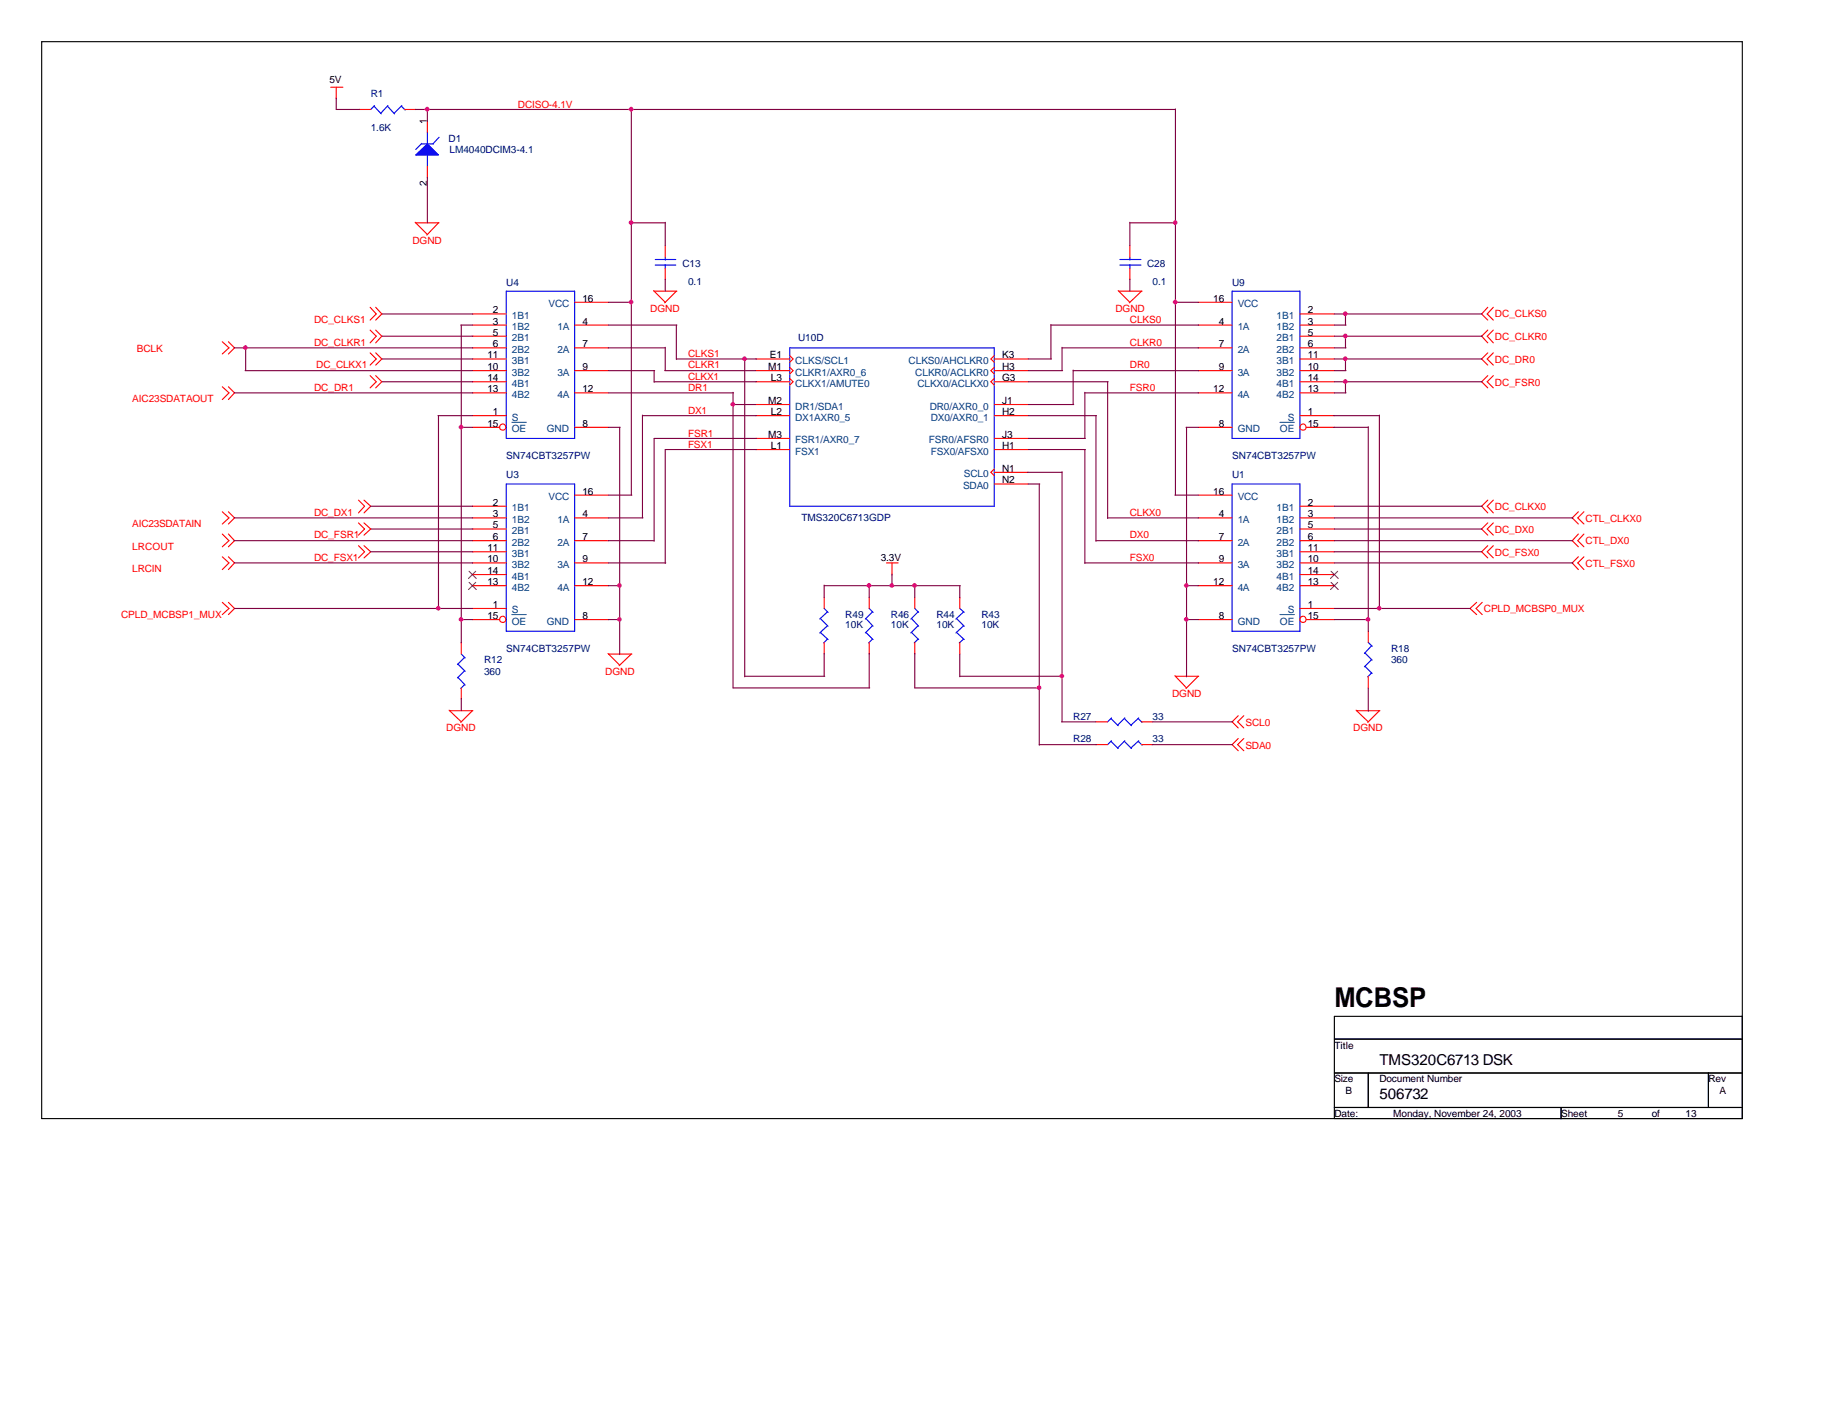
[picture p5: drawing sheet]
<svg xmlns="http://www.w3.org/2000/svg" width="279mm" height="216mm" viewBox="0 0 279 216" stroke-linecap="round" stroke-linejoin="round" font-family="sans-serif">
<path d="M6.3 6.3h259.1v164.1h-259.1zM203.3 158.3h62.1M265.4 154.9h-62.1v15.5M203.3 163.5h62.1M203.3 168.7h62.1M208.4 163.5v5.2M237.8 168.7v1.7M260.3 163.5v5.2" fill="none" stroke="#000" stroke-width=".17"/>
<g fill="none" stroke="#f00" stroke-width=".17">
<path d="M50.4 13.3h1.8M51.2 13.3v1.8M54.7 16.7h1.8M61.6 16.7h1.7M65.1 18.5v1.7M63.2 33.9l1.9 1.8M63.3 34h3.6M65.1 25.3v1.8M66.8 34l-1.8 1.8M101.3 37.4v1.8M172.1 37.4v1.8M33.9 58.9l1 1-1 1"/>
<path d="M33.9 52.1l1 .9-1 .9M34.8 58.9l.9 1-.9 1M34.8 52.1l.9 .9-.9 .9M56.4 46.8l.9 1-.9 1M56.4 50.3l.9 .9-.9 1M56.4 53.8l.9 .9-.9 .9M56.4 57.2l.9 1-.9 .9M57.2 46.8l1 1-1 1M57.2 50.3l1 .9-1 1M57.2 53.8l1 .9-1 .9M57.2 57.2l1 1-1 .9M72 49.5h5.1"/>
<path d="M72 58.2h5.1M72 53h5.1M72 54.7h5.1M72 56.5h5.1M72 59.9h5.1M72 47.8h5.1M72 51.2h5.1M87.5 49.5h5.2M87.5 53h5.2M87.5 56.5h5.2M87.5 59.9h5.2M87.5 46.1h5.2"/>
<path d="M99.6 44.3l1.7 1.8M99.7 44.4h3.4M101.3 40.9v1.7M103 44.4l-1.7 1.7M115.1 58.2h5.2M115.1 54.7h5.2M115.1 56.5h5.2M120.3 54.2l.5 .5-.5 .5M120.3 56l.5 .5-.5 .5M120.3 57.7l.5 .5-.5 .5M151.5 58.2h5.1M151.5 54.7h5.1"/>
<path d="M151.5 56.5h5.1M151.5 54.2l-.5 .5 .5 .5M151.5 56l-.5 .5 .5 .5M151.5 57.7l-.5 .5 .5 .5M170.3 44.3l1.8 1.8M170.4 44.4h3.6M172.1 40.9v1.7M173.9 44.4l-1.9 1.7M182.5 49.5h5.2M182.5 53h5.2M182.5 56.5h5.2M182.5 59.9h5.2"/>
<path d="M182.5 46.1h5.2M198 49.5h5.3M198 58.2h5.3M198 53h5.3M198 54.7h5.3M198 56.5h5.3M198 59.9h5.3M198 47.8h5.3M198 51.2h5.3M226.7 53.8l-1 .9 1 .9M226.7 50.3l-1 .9 1 1M226.7 46.8l-1 1 1 1"/>
<path d="M226.7 57.2l-1 1 1 .9M227.5 53.8l-.9 .9 .9 .9M227.5 50.3l-.9 .9 .9 1M227.5 46.8l-.9 1 .9 1M227.5 57.2l-.9 1 .9 .9M33.9 78l1 .9-1 .9M34.8 78l.9 .9-.9 .9M54.6 79.7l.9 .9-.9 .9M54.6 76.2l.9 .9-.9 1M55.5 79.7l1 .9-1 .9M55.5 76.2l1 .9-1 1M72 63.3h5.1"/>
<path d="M72 65.1h4.1M72 78.9h5.1M72 77.1h5.1M87.5 65.1h5.2M87.5 78.9h5.2M87.5 75.4h5.2M115.1 63.3h5.2M115.1 61.6h5.2M115.1 66.8h5.2M115.1 68.5h5.2M151.5 63.3h5.1M151.5 61.6h5.1"/>
<path d="M151.5 66.8h5.1M151.5 68.5h5.1M151.5 71.5l-.5 .5 .5 .5M151.5 72h5.1M151.5 73.7h5.1M182.5 65.1h5.2M182.5 78.9h5.2M182.5 75.4h5.2M198 63.3h5.3M198 78.9h5.3M198 77.1h5.3M199.1 65.1h4.2"/>
<path d="M226.7 76.2l-1 .9 1 1M226.7 79.7l-1 .9 1 .9M227.5 76.2l-.9 .9 .9 1M227.5 79.7l-.9 .9 .9 .9M240.5 78l-1 .9 1 .9M241.3 78l-.9 .9 .9 .9M33.9 84.8l1 1-1 1M33.9 81.4l1 1-1 .9M33.9 91.8l1 .9-1 .9M34.8 84.8l.9 1-.9 1M34.8 81.4l.9 1-.9 .9M34.8 91.8l.9 .9-.9 .9"/>
<path d="M54.6 83.1l.9 1-.9 .9M55.5 83.1l1 1-1 .9M70.3 97.9v1.8M72 85.8h5.1M72 87.5h5.1M72 82.4h5.1M72 84.1h5.1M72 89.2h5.1M72 92.7h5.1M72 94.4h4.1M72 80.6h5.1M87.5 85.8h5.2"/>
<path d="M87.5 82.4h5.2M87.5 89.2h5.2M87.5 94.4h5.2M92.6 99.6l1.8 1.7M92.7 99.7h3.6M96.2 99.7l-1.9 1.7M125.6 91v1.7M125.6 97.9v1.8M132.4 91v1.7M132.4 97.9v1.8M135 85.8h1.8M135.9 85.8v1.8"/>
<path d="M139.4 91v1.7M139.4 97.9v1.8M146.2 91v1.7M146.2 97.9v1.8M182.5 85.8h5.2M182.5 82.4h5.2M182.5 89.2h5.2M182.5 94.4h5.2M198 85.8h5.3M198 87.5h5.3M198 82.4h5.3M198 84.1h5.3"/>
<path d="M198 89.2h5.3M198 92.7h5.3M198 80.6h5.3M199.1 94.4h4.2M208.4 96.2v1.7M225 91.8l-1.1 .9 1.1 .9M225.8 91.8l-.9 .9 .9 .9M226.7 83.1l-1 1 1 .9M227.5 83.1l-.9 1 .9 .9M240.5 84.8l-1 1 1 1M240.5 81.4l-1 1 1 .9M241.3 84.8l-.9 1 .9 1"/>
<path d="M241.3 81.4l-.9 1 .9 .9M68.4 108.2l1.9 1.8M68.5 108.3h3.6M70.3 104.8v1.7M72 108.3l-1.8 1.8M167 110h1.7M167 113.5h1.7M173.9 110h1.7M173.9 113.5h1.7M179 103l1.8 1.8M179.1 103h3.5M182.5 103l-1.8 1.9"/>
<path d="M188.6 109.1l-.9 .9 .9 .9M188.6 112.5l-.9 1 .9 .9M189.5 109.1l-.9 .9 .9 .9M189.5 112.5l-.9 1 .9 .9M206.6 108.2l1.8 1.8M206.7 108.3h3.5M208.4 103v1.8M210.1 108.3l-1.7 1.8"/>
<circle cx="76.6" cy="65.1" r=".47"/>
<circle cx="198.5" cy="65.1" r=".47"/>
<circle cx="76.6" cy="94.4" r=".47"/>
<circle cx="198.5" cy="94.4" r=".47"/>
</g>
<g fill="none" stroke="#00f" stroke-width=".17">
<path d="M57 16.2l1.1 1.2M57.1 16.1l-.6 .6M59 16.2l1.1 1.2M59.1 16.1l-1.1 1.2M61.1 16.2l.6 .6M61.2 16.1l-1.2 1.2M64.2 21.9h1.8M64.3 21.8l-1 1M65.1 20.1v1.8M65.1 23.5v1.8M66.9 20.9l-.9 1M99.8 39.5h3.2"/>
<path d="M101.3 39.2v.4M170.6 39.5h3.2M172.1 39.2v.4M77.1 44.4h10.4v22.4h-10.4zM99.8 40.4h3.2M101.3 40.3v.6M120.3 53h31.2v24.1h-31.2zM170.6 40.4h3.2M172.1 40.3v.6M187.7 44.4h10.3v22.4h-10.3zM77.1 73.7h10.4v22.5h-10.4zM187.7 73.7h10.3v22.5h-10.3z"/>
<path d="M70.3 99.7l.6 .5M125 94.2l1.2 1.2M125 96.4l1.2 1.1M125.6 92.7l.6 .6M126.1 93.2l-1.2 1.1M126.1 95.3l-1.2 1.1M126.1 97.4l-.6 .6M131.9 94.2l1.1 1.2M131.9 96.4l1.1 1.1M132.4 92.7l.6 .6M132.9 93.2l-1.1 1.1M132.9 95.3l-1.1 1.1"/>
<path d="M132.9 97.4l-.6 .6M138.9 94.2l1.1 1.2M138.9 96.4l1.1 1.1M139.4 92.7l.6 .6M139.9 93.2l-1.1 1.1M139.9 95.3l-1.1 1.1M139.9 97.4l-.6 .6M145.7 94.2l1.2 1.2M145.7 96.4l1.2 1.1M146.2 92.7l.7 .6M146.8 93.2l-1.2 1.1M146.8 95.3l-1.2 1.1"/>
<path d="M146.8 97.4l-.7 .6M207.9 99.5l1.1 1.1M208.4 97.9l.6 .6M209 98.4l-1.1 1.2M69.8 101.2l1.1 1.1M69.8 103.2l1.1 1.2M70.8 100.2l-1.1 1.1M70.8 102.2l-1.1 1.1M70.8 104.3l-.6 .6M169.2 109.5l1.1 1.1M169.2 112.9l1.1 1.1M169.3 109.4l-.6 .6"/>
<path d="M169.3 112.9l-.6 .6M171.3 109.5l1.1 1.1M171.3 112.9l1.1 1.1M171.4 109.4l-1.1 1.1M171.4 112.9l-1.1 1.1M173.4 109.5l.6 .6M173.4 112.9l.6 .6M173.5 109.4l-1.2 1.1M173.5 112.9l-1.2 1.1M207.9 101.5l1.1 1.1M209 100.5l-1.1 1.1M209 102.5l-.6 .6"/>
</g>
<path d="M78 64.3h2.2M195 64.3h2.2M78 93.6h2.2M195 93.6h2.2" fill="none" stroke="#004080" stroke-width=".15"/>
<path d="M63.3 23.6l1.8-1.7 1.7 1.7z" fill-rule="evenodd" fill="#00f" stroke="#00f" stroke-width=".17"/>
<path d="M71.5 87l1.1 1.1M71.5 88.7l1.1 1.1M72.5 87l-1.1 1.1M72.5 88.7l-1.1 1.1M202.8 87l1.1 1.1M202.8 88.7l1.1 1.1M203.8 87l-1.1 1.1M203.8 88.7l-1.1 1.1" fill="none" stroke="#804000" stroke-width=".15"/>
<g fill="none" stroke="#800040" stroke-width=".17">
<path d="M51.2 14.9v1.8h3.6M63.2 16.7h115.9M65.1 16.6v1.9M96.2 16.6v58.8M179.1 16.6v58.8M65.1 27v7M96.1 34h5.2M101.3 33.9v3.5M172.1 34h7.1M172.1 33.9v3.5M35.6 53h36.5M35.7 59.9h36.4"/>
<path d="M37.3 56.5h34.7M37.4 52.9v3.6M58.2 58.2h13.9M58.2 47.8h13.9M58.2 51.2h13.9M58.2 54.7h13.9M70.2 49.5h1.8M70.3 49.5v48.5M92.6 53h8.7M92.7 59.9h19.1M92.7 49.5h10.4M92.7 56.5h7"/>
<path d="M92.7 46.1h3.6M99.7 56.5v1.8M99.7 58.2h15.5M101.3 56.5h13.8M101.3 42.5v1.9M101.3 52.9v3.6M103 49.5v5.3M103 54.7h12.2M111.7 59.8v45h20.8M113.5 54.7v48.4M156.6 56.5h5.3M156.6 58.2h12.2"/>
<path d="M156.6 54.7h3.6M160.1 49.5h22.5M160.1 49.4v5.3M161.8 53h20.8M161.8 52.9v3.6M163.5 56.5h19.1M163.5 56.4v5.2M165.3 59.9h17.3M165.3 59.8v7M168.7 58.2v20.8M172.1 42.5v1.9M179 46.1h3.5"/>
<path d="M203.3 59.9h1.8M203.3 49.5h1.8M203.3 56.5h1.8M203.3 53h1.8M203.3 58.2h22.5M203.3 47.8h22.5M203.3 51.2h22.5M203.3 54.7h22.5M205 47.8v1.7M205 51.1v1.9M205 54.6v1.9M205 58.1v1.8"/>
<path d="M35.7 78.9h36.4M56.5 77.1h15.6M66.7 63.3h5.3M66.8 63.3v29.5M70.2 65.1h1.8M92.7 78.9h5.3M92.7 65.1h1.8M92.7 75.4h3.6M94.4 65.1v34.6M97.9 63.3h17.3M97.9 63.2v15.7M111.6 61.6h3.5"/>
<path d="M115.2 68.5h-13.9v17.4M115.2 66.8h-15.5v15.7M156.5 72h5.3M156.6 63.3h10.4M156.6 68.5h8.8M156.6 66.8h8.8M156.6 73.7h1.8M156.6 61.6h7M158.3 73.7v39.8M161.8 71.9v38.1M165.3 68.5v17.4M167 63.3v19.2"/>
<path d="M168.7 78.9h13.9M179 75.4h3.5M180.7 65.1h1.8M180.8 65.1v38M203.2 63.3h6.9M203.2 65.1h5.2M203.3 78.9h36.3M203.3 77.1h22.5M208.4 65v31.2M210.1 63.2v29.5M35.6 82.4h36.4M35.7 85.8h36.4"/>
<path d="M35.7 92.7h36.4M56.5 80.6h15.6M56.5 84.1h15.6M70.2 94.4h1.8M92.6 82.4h7.1M92.6 94.4h1.8M92.7 85.8h8.7M92.7 89.2h1.8M125.6 89.2h20.7M125.6 89.2v1.8M125.6 99.6v3.4M132.4 89.2v1.8"/>
<path d="M132.4 99.6v5.2M135.9 87.5v1.7M139.4 99.6v5.2h19M139.4 89.2v1.8M146.2 89.2v1.9M146.2 99.7v3.4M165.3 85.8h17.3M167 82.4h15.6M180.7 94.4h1.8M180.7 89.2h1.8M203.2 84.1h22.5M203.3 82.4h36.3"/>
<path d="M203.3 85.8h36.3M203.3 94.4h5.2M203.3 80.6h22.5M203.3 92.7h20.7M70.3 106.4v1.9M113.5 103h12.1M146.2 103h15.7M158.3 113.5h8.7M161.7 110h5.3M175.5 113.5h12.2M175.6 110h12.2M208.4 104.8v3.6"/>
</g>
<g fill="#f0f" stroke="#f0f" stroke-width=".17">
<circle cx="94.4" cy="94.4" r=".29"/>
<circle cx="37.4" cy="53" r=".29"/>
<circle cx="70.2" cy="65.1" r=".29"/>
<circle cx="70.2" cy="94.4" r=".29"/>
<circle cx="66.8" cy="92.7" r=".29"/>
<circle cx="94.4" cy="89.2" r=".29"/>
<circle cx="96.1" cy="46" r=".29"/>
<circle cx="65.1" cy="16.6" r=".29"/>
<circle cx="96.1" cy="33.9" r=".29"/>
<circle cx="180.7" cy="89.2" r=".29"/>
<circle cx="180.7" cy="94.4" r=".29"/>
<circle cx="179" cy="46" r=".29"/>
<circle cx="96.1" cy="16.6" r=".29"/>
<circle cx="179" cy="33.9" r=".29"/>
<circle cx="208.4" cy="94.4" r=".29"/>
<circle cx="210.1" cy="92.7" r=".29"/>
<circle cx="158.3" cy="104.8" r=".29"/>
<circle cx="111.6" cy="61.6" r=".29"/>
<circle cx="113.4" cy="54.6" r=".29"/>
<circle cx="161.8" cy="103" r=".29"/>
<circle cx="139.3" cy="89.2" r=".29"/>
<circle cx="132.4" cy="89.2" r=".29"/>
<circle cx="135.9" cy="89.2" r=".29"/>
<circle cx="204.9" cy="54.6" r=".29"/>
<circle cx="204.9" cy="58.1" r=".29"/>
<circle cx="204.9" cy="51.2" r=".29"/>
<circle cx="204.9" cy="47.8" r=".29"/>
</g>
<text font-size="4.1" x="203.3" y="153.5">MCBSP</text>
<g font-size="2.3">
<text x="210.1" y="167.5">506732</text>
<text x="210.1" y="162.3">TMS320C6713 DSK</text>
</g>
<g font-size="1.5">
<text x="50.2" y="12.6">5V</text>
<text x="65" y="19" transform="rotate(-90 65 19)">1</text>
<text x="65" y="28.4" transform="rotate(-90 65 28.4)">2</text>
<text x="75.1" y="47.8">2</text>
<text x="88.7" y="46">16</text>
<text x="184.8" y="46">16</text>
<text x="199.2" y="47.8">2</text>
<text x="75.1" y="49.4">3</text>
<text x="75.1" y="51.1">5</text>
<text x="75.1" y="52.9">6</text>
<text x="88.7" y="49.4">4</text>
<text x="88.7" y="52.9">7</text>
<text x="185.7" y="49.4">4</text>
<text x="185.7" y="52.9">7</text>
<text x="199.2" y="49.4">3</text>
<text x="199.2" y="51.1">5</text>
<text x="199.2" y="52.9">6</text>
<text x="74.3" y="58.1">14</text>
<text x="74.3" y="54.6">11</text>
<text x="74.3" y="59.8">13</text>
<text x="74.3" y="56.4">10</text>
<text x="88.7" y="56.4">9</text>
<text x="88.7" y="59.8">12</text>
<text x="117" y="56.4">M1</text>
<text x="117.3" y="54.6">E1</text>
<text x="117.4" y="58.1">L3</text>
<text x="152.7" y="54.6">K3</text>
<text x="152.7" y="56.4">H3</text>
<text x="152.7" y="58.1">G3</text>
<text x="184.8" y="59.8">12</text>
<text x="185.7" y="56.4">9</text>
<text x="199.2" y="58.1">14</text>
<text x="199.2" y="54.6">11</text>
<text x="199.2" y="59.8">13</text>
<text x="199.2" y="56.4">10</text>
<text x="74.3" y="65">15</text>
<text x="75.1" y="63.2">1</text>
<text x="88.7" y="65">8</text>
<text x="117" y="61.6">M2</text>
<text x="117.4" y="63.2">L2</text>
<text x="152.7" y="61.6">J1</text>
<text x="152.7" y="63.2">H2</text>
<text x="185.7" y="65">8</text>
<text x="199.2" y="63.2">1</text>
<text x="199.2" y="65">15</text>
<text x="117" y="66.7">M3</text>
<text x="117.4" y="68.4">L1</text>
<text x="152.7" y="66.7">J3</text>
<text x="152.7" y="68.4">H1</text>
<text x="152.7" y="71.9">N1</text>
<text x="75.1" y="77">2</text>
<text x="88.7" y="75.4">16</text>
<text x="152.7" y="73.7">N2</text>
<text x="184.8" y="75.4">16</text>
<text x="199.2" y="77">2</text>
<text x="74.3" y="84">11</text>
<text x="75.1" y="78.8">3</text>
<text x="75.1" y="80.5">5</text>
<text x="75.1" y="82.3">6</text>
<text x="88.7" y="78.8">4</text>
<text x="88.7" y="82.3">7</text>
<text x="185.7" y="78.8">4</text>
<text x="185.7" y="82.3">7</text>
<text x="199.2" y="84">11</text>
<text x="199.2" y="78.8">3</text>
<text x="199.2" y="80.5">5</text>
<text x="199.2" y="82.3">6</text>
<text x="74.3" y="87.5">14</text>
<text x="74.3" y="89.2">13</text>
<text x="74.3" y="85.7">10</text>
<text x="88.7" y="85.7">9</text>
<text x="88.7" y="89.2">12</text>
<text x="134.2" y="85.5">3.3V</text>
<text x="184.8" y="89.2">12</text>
<text x="185.7" y="85.7">9</text>
<text x="199.2" y="87.5">14</text>
<text x="199.2" y="89.2">13</text>
<text x="199.2" y="85.7">10</text>
<text x="74.3" y="94.3">15</text>
<text x="75.1" y="92.6">1</text>
<text x="88.7" y="94.3">8</text>
<text x="185.7" y="94.3">8</text>
<text x="199.2" y="92.6">1</text>
<text x="199.2" y="94.3">15</text>
<text x="203.3" y="159.8">Title</text>
<text x="203.3" y="164.9">Size</text>
<text x="205" y="166.7">B</text>
<text x="210.1" y="164.9">Document Number</text>
<text x="260.3" y="164.9">Rev</text>
<text x="262" y="166.7">A</text>
<text x="203.3" y="170.2">Date:</text>
<text x="212.3" y="170.2">Monday, November 24, 2003</text>
<text x="237.8" y="170.2">Sheet</text>
<text x="246.5" y="170.2">5</text>
<text x="251.6" y="170.2">of</text>
<text x="256.8" y="170.2">13</text>
</g>
<g font-size="1.5" fill="#000080">
<text x="56.5" y="14.7">R1</text>
<text x="56.5" y="19.9">1.6K</text>
<text x="68.3" y="21.6">D1</text>
<text x="68.5" y="23.4">LM4040DCIM3-4.1</text>
<text x="104" y="40.6">C13</text>
<text x="174.8" y="40.6">C28</text>
<text x="77.1" y="43.5">U4</text>
<text x="104.8" y="43.3">0.1</text>
<text x="175.6" y="43.3">0.1</text>
<text x="187.7" y="43.5">U9</text>
<text x="121.6" y="52">U10D</text>
<text x="77.1" y="69.9">SN74CBT3257PW</text>
<text x="187.7" y="69.9">SN74CBT3257PW</text>
<text x="77.1" y="72.9">U3</text>
<text x="187.7" y="72.9">U1</text>
<text x="122.1" y="79.3">TMS320C6713GDP</text>
<text x="128.8" y="94.1">R49</text>
<text x="128.8" y="95.7">10K</text>
<text x="135.7" y="94.1">R46</text>
<text x="135.7" y="95.7">10K</text>
<text x="142.7" y="94.1">R44</text>
<text x="142.7" y="95.7">10K</text>
<text x="149.5" y="94.1">R43</text>
<text x="149.5" y="95.7">10K</text>
<text x="73.7" y="101.1">R12</text>
<text x="77.1" y="99.3">SN74CBT3257PW</text>
<text x="187.7" y="99.3">SN74CBT3257PW</text>
<text x="211.9" y="99.3">R18</text>
<text x="211.9" y="101.1">360</text>
<text x="73.7" y="102.8">360</text>
<text x="163.5" y="109.7">R27</text>
<text x="163.5" y="113.1">R28</text>
<text x="175.6" y="109.7">33</text>
<text x="175.6" y="113.1">33</text>
</g>
<g font-size="1.5" fill="#f00">
<text x="78.9" y="16.4">DCISO-4.1V</text>
<text x="62.8" y="37.2">DGND</text>
<text x="99.1" y="47.5">DGND</text>
<text x="169.9" y="47.5">DGND</text>
<text x="20.8" y="53.6">BCLK</text>
<text x="47.8" y="49.3">DC_CLKS1</text>
<text x="47.8" y="52.7">DC_CLKR1</text>
<text x="172.1" y="49.3">CLKS0</text>
<text x="172.1" y="52.7">CLKR0</text>
<text x="227.8" y="51.8">DC_CLKR0</text>
<text x="227.8" y="48.3">DC_CLKS0</text>
<text x="47.8" y="59.6">DC_DR1</text>
<text x="48.2" y="56.1">DC_CLKX1</text>
<text x="104.8" y="59.6">DR1</text>
<text x="104.8" y="56.1">CLKR1</text>
<text x="104.8" y="57.9">CLKX1</text>
<text x="104.8" y="54.4">CLKS1</text>
<text x="172.1" y="56.1">DR0</text>
<text x="172.1" y="59.6">FSR0</text>
<text x="227.8" y="55.3">DC_DR0</text>
<text x="227.8" y="58.8">DC_FSR0</text>
<text x="20.2" y="61.3">AIC23SDATAOUT</text>
<text x="104.8" y="63.1">DX1</text>
<text x="104.8" y="68.2">FSX1</text>
<text x="104.8" y="66.5">FSR1</text>
<text x="227.8" y="77.7">DC_CLKX0</text>
<text x="20.2" y="80.3">AIC23SDATAIN</text>
<text x="20.2" y="83.8">LRCOUT</text>
<text x="47.8" y="82">DC_FSR1</text>
<text x="47.8" y="78.6">DC_DX1</text>
<text x="172.1" y="82">DX0</text>
<text x="172.1" y="78.6">CLKX0</text>
<text x="227.8" y="81.2">DC_DX0</text>
<text x="241.6" y="79.5">CTL_CLKX0</text>
<text x="241.6" y="82.9">CTL_DX0</text>
<text x="20.2" y="87.2">LRCIN</text>
<text x="47.8" y="85.5">DC_FSX1</text>
<text x="172.1" y="85.5">FSX0</text>
<text x="227.8" y="84.7">DC_FSX0</text>
<text x="241.6" y="86.4">CTL_FSX0</text>
<text x="18.5" y="94.1">CPLD_MCBSP1_MUX</text>
<text x="226.1" y="93.3">CPLD_MCBSP0_MUX</text>
<text x="92.2" y="102.8">DGND</text>
<text x="178.6" y="106.3">DGND</text>
<text x="68" y="111.4">DGND</text>
<text x="189.7" y="110.6">SCL0</text>
<text x="206.2" y="111.4">DGND</text>
<text x="189.7" y="114">SDA0</text>
</g>
<g font-size="1.5" fill="#004080">
<text x="83.6" y="46.8">VCC</text>
<text x="188.6" y="46.8">VCC</text>
<text x="78" y="48.6">1B1</text>
<text x="78" y="50.3">1B2</text>
<text x="78" y="52">2B1</text>
<text x="78" y="53.8">2B2</text>
<text x="84.9" y="50.3">1A</text>
<text x="84.9" y="53.8">2A</text>
<text x="188.6" y="50.3">1A</text>
<text x="188.6" y="53.8">2A</text>
<text x="194.5" y="50.3">1B2</text>
<text x="194.5" y="52">2B1</text>
<text x="194.5" y="53.8">2B2</text>
<text x="194.5" y="48.6">1B1</text>
<text x="78" y="58.9">4B1</text>
<text x="78" y="55.5">3B1</text>
<text x="78" y="57.2">3B2</text>
<text x="84.9" y="57.2">3A</text>
<text x="121.2" y="55.5">CLKS/SCL1</text>
<text x="121.2" y="57.2">CLKR1/AXR0_6</text>
<text x="121.2" y="58.9">CLKX1/AMUTE0</text>
<text x="138.4" y="55.5">CLKS0/AHCLKR0</text>
<text x="139.4" y="57.2">CLKR0/ACLKR0</text>
<text x="139.8" y="58.9">CLKX0/ACLKX0</text>
<text x="188.6" y="57.2">3A</text>
<text x="194.5" y="57.2">3B2</text>
<text x="194.5" y="58.9">4B1</text>
<text x="194.5" y="55.5">3B1</text>
<text x="78" y="60.6">4B2</text>
<text x="78" y="64.1">S</text>
<text x="78" y="65.9">OE</text>
<text x="83.3" y="65.9">GND</text>
<text x="84.9" y="60.6">4A</text>
<text x="121.2" y="62.4">DR1/SDA1</text>
<text x="121.2" y="64.1">DX1AXR0_5</text>
<text x="141.6" y="62.4">DR0/AXR0_0</text>
<text x="141.8" y="64.1">DX0/AXR0_1</text>
<text x="188.6" y="65.9">GND</text>
<text x="188.6" y="60.6">4A</text>
<text x="194.5" y="60.6">4B2</text>
<text x="195" y="65.9">OE</text>
<text x="196.2" y="64.1">S</text>
<text x="121.2" y="67.6">FSR1/AXR0_7</text>
<text x="121.2" y="69.3">FSX1</text>
<text x="141.5" y="67.6">FSR0/AFSR0</text>
<text x="141.8" y="69.3">FSX0/AFSX0</text>
<text x="78" y="77.9">1B1</text>
<text x="83.6" y="76.2">VCC</text>
<text x="146.7" y="74.5">SDA0</text>
<text x="146.8" y="72.7">SCL0</text>
<text x="188.6" y="76.2">VCC</text>
<text x="194.5" y="77.9">1B1</text>
<text x="78" y="79.7">1B2</text>
<text x="78" y="81.4">2B1</text>
<text x="78" y="83.1">2B2</text>
<text x="84.9" y="79.7">1A</text>
<text x="84.9" y="83.1">2A</text>
<text x="188.6" y="79.7">1A</text>
<text x="188.6" y="83.1">2A</text>
<text x="194.5" y="79.7">1B2</text>
<text x="194.5" y="81.4">2B1</text>
<text x="194.5" y="83.1">2B2</text>
<text x="78" y="88.3">4B1</text>
<text x="78" y="84.8">3B1</text>
<text x="78" y="86.5">3B2</text>
<text x="84.9" y="86.5">3A</text>
<text x="188.6" y="86.5">3A</text>
<text x="194.5" y="86.5">3B2</text>
<text x="194.5" y="88.3">4B1</text>
<text x="194.5" y="84.8">3B1</text>
<text x="78" y="90">4B2</text>
<text x="78" y="93.5">S</text>
<text x="78" y="95.2">OE</text>
<text x="83.3" y="95.2">GND</text>
<text x="84.9" y="90">4A</text>
<text x="188.6" y="95.2">GND</text>
<text x="188.6" y="90">4A</text>
<text x="194.5" y="90">4B2</text>
<text x="195" y="95.2">OE</text>
<text x="196.2" y="93.5">S</text>
</g>
</svg>
